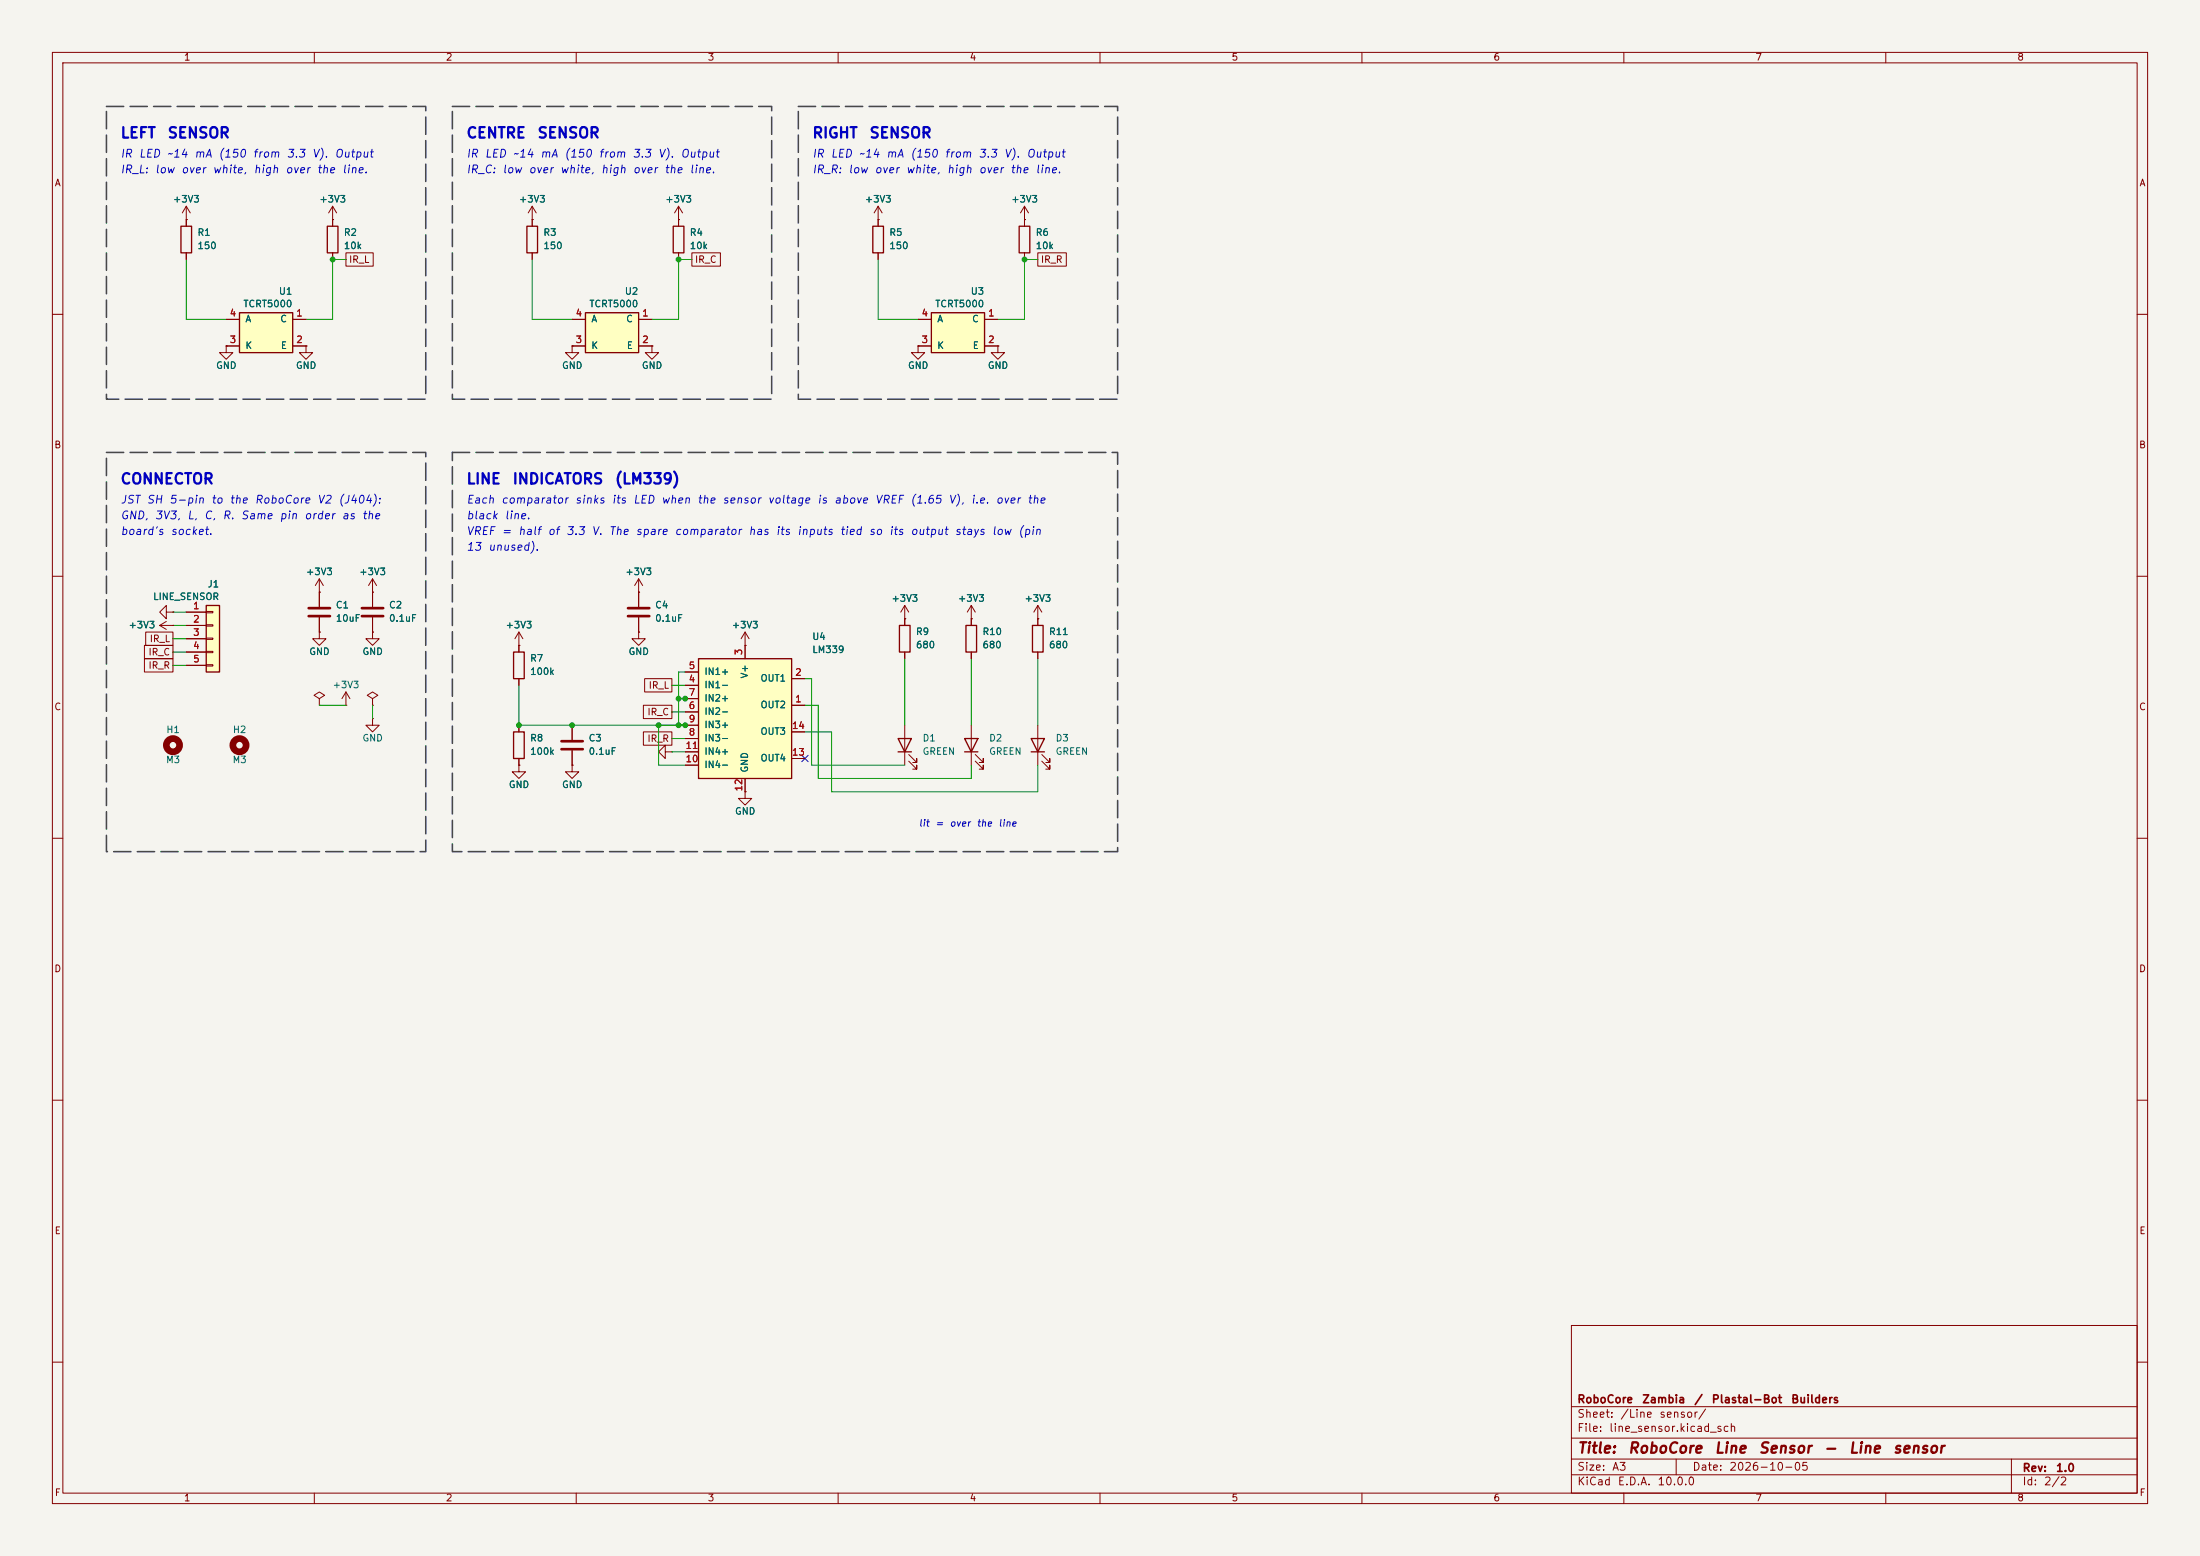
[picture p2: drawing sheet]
<svg xmlns="http://www.w3.org/2000/svg" width="420mm" height="297mm" viewBox="0 0 420 297" stroke-linecap="round" stroke-linejoin="round" font-family="sans-serif">
<path d="M0 0h420v297h-420z" fill="#f5f4ef" stroke="#f5f4ef" stroke-width=".19"/>
<g fill="none" stroke="#840000" stroke-width=".19">
<path d="M10 10h400v277h-400zM12 12h396v273h-396zM60 10v2M110 10v2M160 10v2M210 10v2M260 10v2M310 10v2M360 10v2M10 60h2M408 60h2M10 110h2"/>
<path d="M408 110h2M10 160h2M408 160h2M10 210h2M408 210h2M300 253h108v32h-108zM10 260h2M300 278.5h108M300 274.5h108M300 268.5h108M320 278.5v3M384 278.5v6.5"/>
<path d="M408 260h2M60 285v2M110 285v2M160 285v2M210 285v2M260 285v2M300 281.5h108M310 285v2M360 285v2"/>
</g>
<path d="M45.7 59.7h10.2v7.6h-10.2z" fill="#ffffc2"/>
<path d="M34.5 43.2h2.1v5.1h-2.1zM45.7 59.7h10.2v7.6h-10.2zM62.5 43.2h2v5.1h-2zM98 139.7h2.1v5.1h-2.1zM98 124.5h2.1v5h-2.1z" fill="none" stroke="#840000" stroke-width=".25"/>
<g fill="none" stroke="#840000" stroke-width=".19">
<path d="M35.6 39.4l-.8 1.2M35.6 39.4l.7 1.2M35.6 39.4v3.8M63.5 39.4v3.8M63.5 39.4l-.8 1.2M63.5 39.4l.8 1.2M35.6 41.9h.1M35.6 48.3v1.2M63.5 41.9h.1M63.5 48.3v1.2M43.2 66v1.3h1.2l-1.2 1.3-1.3-1.3h1.3M43.2 66h.1"/>
<path d="M43.2 61h2.5M43.2 66h2.5M55.9 61h2.5M55.9 66h2.5M58.4 66v1.3h1.3l-1.3 1.3-1.3-1.3h1.3M58.4 66h.1M109.2 66v1.3h1.3l-1.3 1.3-1.3-1.3h1.3M109.2 66h.1M124.5 66v1.3h1.2l-1.2 1.3-1.3-1.3h1.3M124.5 66h.1M31.7 116.8v-1.2l-1.2 1.2 1.2 1.3v-1.3h1.3M33 116.8h.1"/>
<path d="M71.1 137.2v1.2h1.3l-1.3 1.3-1.3-1.3h1.3M71.1 137.2h.1M99.1 123.2h.1M99.1 120.7v3.8M99.1 129.5v1.3M99.1 138.4v1.3M99.1 120.7l-.8 1.2M99.1 120.7l.7 1.2M109.2 138.4v2.8M99.1 146.1v1.2h1.2l-1.2 1.3-1.3-1.3h1.3M99.1 146.1h.1M99.1 144.8v1.3"/>
<path d="M109.2 146.1v1.2h1.3l-1.3 1.3-1.3-1.3h1.3M109.2 146.1h.1M109.2 143.3v2.8M127 143.5v-1.3l-1.3 1.3 1.3 1.3v-1.3h1.3M128.3 143.5h.1"/>
</g>
<path d="M107.2 141.5h4.1M107.2 143h4.1" fill="none" stroke="#840000" stroke-width=".51"/>
<circle cx="45.7" cy="142.2" r="1.27" fill="none" stroke="#840000" stroke-width="1.3"/>
<path d="M39.4 115.6h2.5v12.7h-2.5z" fill="#ffffc2"/>
<path d="M39.4 115.6h2.5v12.7h-2.5z" fill="none" stroke="#840000" stroke-width=".25"/>
<g fill="none" stroke="#840000" stroke-width=".19">
<path d="M35.6 116.8h3.8M35.6 119.4h3.8M39.4 116.7h1.2v.3h-1.2zM39.4 119.3h1.2v.2h-1.2zM61 113h.1M61 110.5v5.3M61 117.9v2.8M61 110.5l-.8 1.3M61 110.5l.7 1.3M71.1 113h.1M71.1 110.5v5.3M71.1 117.9v2.8"/>
<path d="M71.1 110.5l-.7 1.3M71.1 110.5l.8 1.3M121.9 113h.1M121.9 110.5l-.7 1.3M121.9 110.5l.8 1.3M121.9 110.5v5.3M121.9 117.9v2.8M35.6 121.9h3.8M35.6 124.5h3.8M35.6 127h3.8M39.4 121.8h1.2v.2h-1.2zM39.4 124.3h1.2v.3h-1.2z"/>
<path d="M39.4 126.9h1.2v.2h-1.2zM61 120.7v1.2h1.2l-1.2 1.3-1.3-1.3h1.3M61 120.7h.1M61 133.4l1-.7-1-.6-1.1 .6 1.1 .7v1.2M61 134.6h.1M66 134.6h.1M66 132.1l-.7 1.3M66 132.1l.8 1.3M66 132.1v2.5M71.1 120.7v1.2h1.3l-1.3 1.3-1.3-1.3h1.3M71.1 120.7h.1M71.1 133.4l1-.7-1-.6-1 .6 1 .7v1.2"/>
<path d="M71.1 134.6h.1M121.9 120.7v1.2h1.3l-1.3 1.3-1.3-1.3h1.3M121.9 120.7h.1"/>
</g>
<path d="M58.9 116.1h4.1M58.9 117.6h4.1M69.1 116.1h4.1M69.1 117.6h4.1M119.9 116.1h4.1M119.9 117.6h4.1" fill="none" stroke="#840000" stroke-width=".51"/>
<circle cx="33" cy="142.2" r="1.27" fill="none" stroke="#840000" stroke-width="1.3"/>
<path d="M111.8 59.7h10.1v7.6h-10.1z" fill="#ffffc2"/>
<g fill="none" stroke="#840000" stroke-width=".25">
<path d="M100.6 43.2h2v5.1h-2zM111.8 59.7h10.1v7.6h-10.1zM128.5 43.2h2.1v5.1h-2.1zM166.6 43.2h2.1v5.1h-2.1zM194.6 43.2h2v5.1h-2zM171.7 119.4h2v5.1h-2zM184.4 119.4h2v5.1h-2zM197.1 119.4h2v5.1h-2zM171.4 141h2.6l-1.3 2.5zM171.4 143.5h2.6M184.1 141h2.6l-1.3 2.5zM184.1 143.5h2.6"/>
<path d="M196.8 141h2.6l-1.3 2.5zM196.8 143.5h2.6"/>
</g>
<g fill="none" stroke="#840000" stroke-width=".19">
<path d="M101.6 39.4v3.8M101.6 39.4l-.8 1.2M101.6 39.4l.8 1.2M129.5 39.4l-.7 1.2M129.5 39.4l.8 1.2M129.5 39.4v3.8M167.6 39.4l-.7 1.2M167.6 39.4l.8 1.2M167.6 39.4v3.8M195.6 39.4v3.8M195.6 39.4l-.8 1.2M195.6 39.4l.7 1.2"/>
<path d="M101.6 41.9h.1M101.6 48.3v1.2M129.5 41.9h.1M129.5 48.3v1.2M167.6 41.9h.1M167.6 48.3v1.2M195.6 41.9h.1M195.6 48.3v1.2M109.2 61h2.6M109.2 66h2.6M121.9 61h2.6M121.9 66h2.6"/>
<path d="M175.3 66v1.3h1.2l-1.2 1.3-1.3-1.3h1.3M175.3 66h.1M190.5 66v1.3h1.3l-1.3 1.3-1.3-1.3h1.3M190.5 66h.1M30.5 119.4l1.2 .7M30.5 119.4h2.5M31.7 118.6l-1.2 .8M33 119.4h.1M172.7 118.1h.1M172.7 115.6l-.7 1.2M172.7 115.6l.8 1.2M172.7 115.6v3.8"/>
<path d="M185.4 118.1h.1M185.4 115.6v3.8M185.4 115.6l-.7 1.2M185.4 115.6l.8 1.2M198.1 118.1h.1M198.1 115.6v3.8M198.1 115.6l-.7 1.2M198.1 115.6l.8 1.2M142.2 123.2h.1M142.2 120.7l-.7 1.2M142.2 120.7l.8 1.2M142.2 120.7v2.5"/>
<path d="M172.7 124.5v1.2M172.7 138.4v7.7M185.4 124.5v1.2M185.4 138.4v7.7M198.1 124.5v1.2M198.1 138.4v7.7M142.2 151.1v1.3h1.3l-1.3 1.3-1.2-1.3h1.2M142.2 151.1h.1M173.5 145.3l1.5 1.5v-.7v.7h-.8M173.5 144l1.5 1.5v-.7v.7h-.8M186.2 145.3l1.5 1.5v-.7v.7h-.8M186.2 144l1.5 1.5v-.7v.7h-.8"/>
<path d="M198.9 145.3l1.5 1.5v-.7v.7h-.8M198.9 144l1.5 1.5v-.7v.7h-.8"/>
</g>
<path d="M177.8 59.7h10.2v7.6h-10.2z" fill="#ffffc2"/>
<path d="M177.8 59.7h10.2v7.6h-10.2z" fill="none" stroke="#840000" stroke-width=".25"/>
<path d="M175.3 61h2.5M175.3 66h2.5M188 61h2.5M188 66h2.5" fill="none" stroke="#840000" stroke-width=".19"/>
<path d="M133.3 125.7h17.8v22.9h-17.8z" fill="#ffffc2"/>
<path d="M133.3 125.7h17.8v22.9h-17.8z" fill="none" stroke="#840000" stroke-width=".25"/>
<g fill="none" stroke="#840000" stroke-width=".19">
<path d="M35.6 41.9h.1M35.6 41.9v1.3M35.6 48.3v1.2M63.5 41.9h.1M63.5 41.9v1.3M63.5 48.3v1.2M66 48.3h5.2v2.5h-5.2zM101.6 41.9h.1M101.6 41.9v1.3M101.6 48.3v1.2M129.5 41.9h.1M129.5 41.9v1.3"/>
<path d="M129.5 48.3v1.2M132.1 48.3h5.4v2.5h-5.4zM167.6 41.9h.1M167.6 41.9v1.3M167.6 48.3v1.2M195.6 41.9h.1M195.6 41.9v1.3M195.6 48.3v1.2M198.1 48.3h5.5v2.5h-5.5zM43.2 66h.1M43.2 61h2.5M43.2 66h2.5"/>
<path d="M55.9 61h2.5M55.9 66h2.5M58.4 66h.1M109.2 66h.1M109.2 61h2.6M109.2 66h2.6M121.9 61h2.6M121.9 66h2.6M124.5 66h.1M175.3 66h.1M175.3 61h2.5M175.3 66h2.5"/>
<path d="M188 61h2.5M188 66h2.5M190.5 66h.1M33 119.4h.1M33 116.8h.1M35.6 116.8h3.8M35.6 119.4h3.8M61 113h.1M61 113v2.8M61 117.9v2.8M71.1 113h.1M71.1 113v2.8"/>
<path d="M71.1 117.9v2.8M121.9 113h.1M121.9 113v2.8M121.9 117.9v2.8M172.7 118.1h.1M172.7 118.1v1.3M185.4 118.1h.1M185.4 118.1v1.3M198.1 118.1h.1M198.1 118.1v1.3M27.6 123.2h5.4v2.5h-5.4zM27.6 125.7h5.4v2.6h-5.4z"/>
<path d="M27.8 120.6h5.2v2.6h-5.2zM35.6 121.9h3.8M35.6 124.5h3.8M35.6 127h3.8M61 120.7h.1M71.1 120.7h.1M99.1 123.2h.1M99.1 123.2v1.3M99.1 129.5v1.3M99.1 138.4v1.3M109.2 138.4v2.8M121.9 120.7h.1"/>
<path d="M122.8 134.6h5.5v2.6h-5.5zM122.8 139.7h5.5v2.5h-5.5zM123.1 129.5h5.2v2.6h-5.2zM130.8 130.8h2.5M130.8 128.3h2.5M130.8 135.9h2.5M130.8 133.4h2.5M130.8 138.4h2.5M142.2 123.2h.1M142.2 123.2v2.5M151.1 134.6h2.6M151.1 129.5h2.6"/>
<path d="M151.1 139.7h2.6M172.7 124.5v1.2M185.4 124.5v1.2M198.1 124.5v1.2M99.1 146.1h.1M99.1 144.8v1.3M109.2 146.1h.1M109.2 143.3v2.8M130.8 141h2.5M130.8 146.1h2.5M130.8 143.5h2.5M142.2 151.1h.1"/>
<path d="M142.2 148.6v2.5M151.1 144.8h2.6"/>
</g>
<g fill="none" stroke="#009600" stroke-width=".19">
<path d="M35.6 49.5v11.5h7.6M66 49.5h-2.5v11.5h-5.1M101.6 49.5v11.5h7.6M132.1 49.5h-2.6v11.5h-5M167.6 49.5v11.5h7.7M198.1 49.5h-2.5v11.5h-5.1M33 116.8h2.6M33 119.4h2.6M33 127h2.6M33 124.5h2.6M33 121.9h2.6M61 134.6h5"/>
<path d="M71.1 134.6v2.6M99.1 130.8v7.6h31.7M125.7 138.4v7.7h5.1M128.3 135.9h2.5M128.3 130.8h2.5M129.5 133.4h1.3M130.8 128.3h-1.3v10.1M153.7 139.7h5v11.4h39.4v-5M153.7 129.5h1.2v16.6h17.8M153.7 134.6h2.5v14h29.2v-2.5M172.7 125.7v12.7M185.4 125.7v12.7"/>
<path d="M198.1 125.7v12.7M128.3 143.5h2.5M128.3 141h2.5"/>
</g>
<path d="M153.1 144.2l1.2 1.2M154.3 144.2l-1.2 1.2" fill="none" stroke="#000084" stroke-width=".19"/>
<path d="M20.3 20.3h61v55.9h-61zM86.4 20.3h60.9v55.9h-60.9zM152.4 20.3h61v55.9h-61zM20.3 86.4h61v76.2h-61zM86.4 86.4h127v76.2h-127z" fill="none" stroke="#484848" stroke-width=".3" stroke-dasharray="3.3 1.2"/>
<g fill="#009600" stroke="#009600" stroke-width=".19">
<circle cx="109.2" cy="138.4" r=".46"/>
<circle cx="99.1" cy="138.4" r=".46"/>
<circle cx="130.8" cy="133.4" r=".46"/>
<circle cx="130.8" cy="138.4" r=".46"/>
<circle cx="129.5" cy="138.4" r=".46"/>
<circle cx="125.7" cy="138.4" r=".46"/>
<circle cx="129.5" cy="133.4" r=".46"/>
<circle cx="129.5" cy="49.5" r=".46"/>
<circle cx="195.6" cy="49.5" r=".46"/>
<circle cx="63.5" cy="49.5" r=".46"/>
</g>
<g font-size="2" fill="#0000c2">
<text x="22.9" y="26.9">LEFT</text>
<text x="31.9" y="26.9">SENSOR</text>
<text x="88.9" y="26.9">CENTRE</text>
<text x="102.5" y="26.9">SENSOR</text>
<text x="154.9" y="26.9">RIGHT</text>
<text x="165.8" y="26.9">SENSOR</text>
<text x="22.9" y="92.9">CONNECTOR</text>
<text x="88.9" y="92.9">LINE</text>
<text x="97.7" y="92.9">INDICATORS</text>
<text x="117.3" y="92.9">(LM339)</text>
</g>
<g font-size="2" fill="#840000">
<text x="301" y="277.9">Title:</text>
<text x="310.6" y="277.9">RoboCore</text>
<text x="327.2" y="277.9">Line</text>
<text x="335.6" y="277.9">Sensor</text>
<text x="348" y="277.9">-</text>
<text x="352.8" y="277.9">Line</text>
<text x="361.2" y="277.9">sensor</text>
</g>
<g font-size="1.5" fill="#0000c2">
<text x="22.9" y="30.4">IR</text>
<text x="22.9" y="33.4">IR_L:</text>
<text x="26.4" y="30.4">LED</text>
<text x="29.4" y="33.4">low</text>
<text x="31.7" y="30.4">~14</text>
<text x="34.5" y="33.4">over</text>
<text x="37" y="30.4">mA</text>
<text x="40.5" y="33.4">white,</text>
<text x="41.6" y="30.4">(150</text>
<text x="48.1" y="30.4">from</text>
<text x="48.3" y="33.4">high</text>
<text x="54.4" y="33.4">over</text>
<text x="54.6" y="30.4">3.3</text>
<text x="59.5" y="30.4">V).</text>
<text x="60.4" y="33.4">the</text>
<text x="63.8" y="30.4">Output</text>
<text x="65.2" y="33.4">line.</text>
<text x="88.9" y="30.4">IR</text>
<text x="88.9" y="33.4">IR_C:</text>
<text x="92.4" y="30.4">LED</text>
<text x="95.8" y="33.4">low</text>
<text x="97.8" y="30.4">~14</text>
<text x="100.8" y="33.4">over</text>
<text x="103" y="30.4">mA</text>
<text x="106.8" y="33.4">white,</text>
<text x="107.6" y="30.4">(150</text>
<text x="114.2" y="30.4">from</text>
<text x="114.6" y="33.4">high</text>
<text x="120.6" y="30.4">3.3</text>
<text x="120.7" y="33.4">over</text>
<text x="125.5" y="30.4">V).</text>
<text x="126.7" y="33.4">the</text>
<text x="129.8" y="30.4">Output</text>
<text x="131.5" y="33.4">line.</text>
<text x="154.9" y="30.4">IR</text>
<text x="154.9" y="33.4">IR_R:</text>
<text x="158.5" y="30.4">LED</text>
<text x="161.8" y="33.4">low</text>
<text x="163.8" y="30.4">~14</text>
<text x="166.8" y="33.4">over</text>
<text x="169.1" y="30.4">mA</text>
<text x="172.8" y="33.4">white,</text>
<text x="173.6" y="30.4">(150</text>
<text x="180.2" y="30.4">from</text>
<text x="180.6" y="33.4">high</text>
<text x="186.7" y="30.4">3.3</text>
<text x="186.7" y="33.4">over</text>
<text x="191.5" y="30.4">V).</text>
<text x="192.7" y="33.4">the</text>
<text x="195.8" y="30.4">Output</text>
<text x="197.5" y="33.4">line.</text>
<text x="22.9" y="96.5">JST</text>
<text x="22.9" y="99.5">GND,</text>
<text x="27.9" y="96.5">SH</text>
<text x="29.4" y="99.5">3V3,</text>
<text x="32.2" y="96.5">5-pin</text>
<text x="35.6" y="99.5">L,</text>
<text x="38.8" y="99.5">C,</text>
<text x="40.2" y="96.5">to</text>
<text x="42.3" y="99.5">R.</text>
<text x="43.7" y="96.5">the</text>
<text x="45.9" y="99.5">Same</text>
<text x="48.5" y="96.5">RoboCore</text>
<text x="53.2" y="99.5">pin</text>
<text x="58" y="99.5">order</text>
<text x="60.4" y="96.5">V2</text>
<text x="64.5" y="96.5">(J404):</text>
<text x="65.1" y="99.5">as</text>
<text x="69" y="99.5">the</text>
<text x="88.9" y="96.5">Each</text>
<text x="88.9" y="99.5">black</text>
<text x="95.6" y="96.5">comparator</text>
<text x="96.2" y="99.5">line.</text>
<text x="109.6" y="96.5">sinks</text>
<text x="116.7" y="96.5">its</text>
<text x="120.7" y="96.5">LED</text>
<text x="126.1" y="96.5">when</text>
<text x="133" y="96.5">the</text>
<text x="137.8" y="96.5">sensor</text>
<text x="146.4" y="96.5">voltage</text>
<text x="155.9" y="96.5">is</text>
<text x="159.1" y="96.5">above</text>
<text x="166.9" y="96.5">VREF</text>
<text x="173.6" y="96.5">(1.65</text>
<text x="180.9" y="96.5">V),</text>
<text x="185.2" y="96.5">i.e.</text>
<text x="190" y="96.5">over</text>
<text x="196" y="96.5">the</text>
<text x="22.9" y="102.5">board's</text>
<text x="32.4" y="102.5">socket.</text>
<text x="88.9" y="102.5">VREF</text>
<text x="88.9" y="105.5">13</text>
<text x="93.1" y="105.5">unused).</text>
<text x="95.6" y="102.5">=</text>
<text x="98.8" y="102.5">half</text>
<text x="104.4" y="102.5">of</text>
<text x="108" y="102.5">3.3</text>
<text x="112.8" y="102.5">V.</text>
<text x="116.1" y="102.5">The</text>
<text x="121.2" y="102.5">spare</text>
<text x="128.7" y="102.5">comparator</text>
<text x="142.7" y="102.5">has</text>
<text x="148" y="102.5">its</text>
<text x="152.1" y="102.5">inputs</text>
<text x="160.2" y="102.5">tied</text>
<text x="165.7" y="102.5">so</text>
<text x="169.6" y="102.5">its</text>
<text x="173.7" y="102.5">output</text>
<text x="182.1" y="102.5">stays</text>
<text x="189.2" y="102.5">low</text>
<text x="194.2" y="102.5">(pin</text>
</g>
<g font-size="1.5" fill="#840000">
<text x="301" y="268.2">RoboCore</text>
<text x="313.4" y="268.2">Zambia</text>
<text x="323.3" y="268.2">/</text>
<text x="326.6" y="268.2">Plastal-Bot</text>
<text x="341.8" y="268.2">Builders</text>
<text x="301" y="273.7">File:</text>
<text x="301" y="271">Sheet:</text>
<text x="307.1" y="273.7">line_sensor.kicad_sch</text>
<text x="309.2" y="271">/Line</text>
<text x="316.7" y="271">sensor/</text>
<text x="301" y="281.1">Size:</text>
<text x="307.6" y="281.1">A3</text>
<text x="323" y="281.1">Date:</text>
<text x="330" y="281.1">2026-10-05</text>
<text x="386" y="281.3">Rev:</text>
<text x="392.4" y="281.3">1.0</text>
<text x="301" y="283.9">KiCad</text>
<text x="308.7" y="283.9">E.D.A.</text>
<text x="316.3" y="283.9">10.0.0</text>
<text x="386" y="283.9">Id:</text>
<text x="390.1" y="283.9">2/2</text>
</g>
<g font-size="1.3" fill="#840000">
<text x="35" y="11.9">1</text>
<text x="85" y="11.9">2</text>
<text x="135" y="11.9">3</text>
<text x="185" y="11.9">4</text>
<text x="235" y="11.9">5</text>
<text x="285" y="11.9">6</text>
<text x="335" y="11.9">7</text>
<text x="385" y="11.9">8</text>
<text x="10.3" y="35.9">A</text>
<text x="408.3" y="35.9">A</text>
<text x="66.5" y="50.5">IR_L</text>
<text x="132.6" y="50.5">IR_C</text>
<text x="198.6" y="50.5">IR_R</text>
<text x="10.3" y="85.9">B</text>
<text x="408.2" y="85.9">B</text>
<text x="28.2" y="125.4">IR_C</text>
<text x="28.5" y="122.9">IR_L</text>
<text x="28.2" y="128">IR_R</text>
<text x="123.7" y="131.8">IR_L</text>
<text x="10.3" y="135.9">C</text>
<text x="123.5" y="136.8">IR_C</text>
<text x="408.2" y="135.9">C</text>
<text x="123.5" y="141.9">IR_R</text>
<text x="10.3" y="185.9">D</text>
<text x="408.2" y="185.9">D</text>
<text x="10.3" y="235.9">E</text>
<text x="408.3" y="235.9">E</text>
<text x="10.3" y="285.9">F</text>
<text x="35" y="286.9">1</text>
<text x="85" y="286.9">2</text>
<text x="135" y="286.9">3</text>
<text x="185" y="286.9">4</text>
<text x="235" y="286.9">5</text>
<text x="285" y="286.9">6</text>
<text x="335" y="286.9">7</text>
<text x="385" y="286.9">8</text>
<text x="408.3" y="285.9">F</text>
</g>
<g font-size="1.3" fill="#006464">
<text x="32.9" y="39">+3V3</text>
<text x="60.9" y="39">+3V3</text>
<text x="99" y="39">+3V3</text>
<text x="126.9" y="39">+3V3</text>
<text x="165" y="39">+3V3</text>
<text x="192.9" y="39">+3V3</text>
<text x="37.6" y="45.3">R1</text>
<text x="37.6" y="47.9">150</text>
<text x="65.5" y="45.3">R2</text>
<text x="65.5" y="47.9">10k</text>
<text x="103.6" y="45.3">R3</text>
<text x="103.6" y="47.9">150</text>
<text x="131.6" y="45.3">R4</text>
<text x="131.6" y="47.9">10k</text>
<text x="169.7" y="45.3">R5</text>
<text x="169.7" y="47.9">150</text>
<text x="197.6" y="45.3">R6</text>
<text x="197.6" y="47.9">10k</text>
<text x="46.4" y="59">TCRT5000</text>
<text x="53.1" y="56.6">U1</text>
<text x="112.4" y="59">TCRT5000</text>
<text x="119.2" y="56.6">U2</text>
<text x="178.4" y="59">TCRT5000</text>
<text x="185.2" y="56.6">U3</text>
<text x="46.7" y="61.8">A</text>
<text x="53.4" y="61.8">C</text>
<text x="112.8" y="61.8">A</text>
<text x="119.4" y="61.8">C</text>
<text x="178.8" y="61.8">A</text>
<text x="185.5" y="61.8">C</text>
<text x="41.1" y="70.7">GND</text>
<text x="46.7" y="66.9">K</text>
<text x="53.5" y="66.9">E</text>
<text x="56.4" y="70.7">GND</text>
<text x="107.2" y="70.7">GND</text>
<text x="112.8" y="66.9">K</text>
<text x="119.6" y="66.9">E</text>
<text x="122.4" y="70.7">GND</text>
<text x="173.2" y="70.7">GND</text>
<text x="178.8" y="66.9">K</text>
<text x="185.6" y="66.9">E</text>
<text x="188.5" y="70.7">GND</text>
<text x="39.5" y="112.4">J1</text>
<text x="58.3" y="110.1">+3V3</text>
<text x="68.5" y="110.1">+3V3</text>
<text x="119.3" y="110.1">+3V3</text>
<text x="29.1" y="114.8">LINE_SENSOR</text>
<text x="64" y="116.4">C1</text>
<text x="64" y="119">10uF</text>
<text x="74.2" y="116.4">C2</text>
<text x="74.2" y="119">0.1uF</text>
<text x="125" y="116.4">C4</text>
<text x="125" y="119">0.1uF</text>
<text x="170.1" y="115.2">+3V3</text>
<text x="182.8" y="115.2">+3V3</text>
<text x="195.5" y="115.2">+3V3</text>
<text x="24.4" y="120.2">+3V3</text>
<text x="58.9" y="125.3">GND</text>
<text x="69.1" y="125.3">GND</text>
<text x="96.4" y="120.2">+3V3</text>
<text x="119.9" y="125.3">GND</text>
<text x="139.6" y="120.2">+3V3</text>
<text x="154.9" y="122.5">U4</text>
<text x="154.9" y="125">LM339</text>
<text x="174.7" y="121.5">R9</text>
<text x="174.7" y="124.1">680</text>
<text x="187.4" y="124.1">680</text>
<text x="187.4" y="121.5">R10</text>
<text x="200.1" y="124.1">680</text>
<text x="200.1" y="121.5">R11</text>
<text x="63.4" y="131.7">+3V3</text>
<text x="101.1" y="126.6">R7</text>
<text x="101.1" y="129.1">100k</text>
<text x="134.4" y="131.7">IN1-</text>
<text x="134.4" y="129.1">IN1+</text>
<text x="143.1" y="129.6" transform="rotate(-90 143.1 129.6)">V+</text>
<text x="145.1" y="130.4">OUT1</text>
<text x="134.4" y="136.8">IN2-</text>
<text x="134.4" y="134.2">IN2+</text>
<text x="145.1" y="135.5">OUT2</text>
<text x="31.6" y="140.2">H1</text>
<text x="44.3" y="140.2">H2</text>
<text x="69.1" y="141.8">GND</text>
<text x="101.1" y="141.8">R8</text>
<text x="112.3" y="141.8">C3</text>
<text x="134.4" y="141.8">IN3-</text>
<text x="134.4" y="139.3">IN3+</text>
<text x="145.1" y="140.6">OUT3</text>
<text x="176" y="141.8">D1</text>
<text x="188.7" y="141.8">D2</text>
<text x="201.4" y="141.8">D3</text>
<text x="31.6" y="146">M3</text>
<text x="44.3" y="146">M3</text>
<text x="101.1" y="144.4">100k</text>
<text x="112.3" y="144.4">0.1uF</text>
<text x="134.4" y="146.9">IN4-</text>
<text x="134.4" y="144.4">IN4+</text>
<text x="143.1" y="147.6" transform="rotate(-90 143.1 147.6)">GND</text>
<text x="145.1" y="145.6">OUT4</text>
<text x="176" y="144.4">GREEN</text>
<text x="188.7" y="144.4">GREEN</text>
<text x="201.4" y="144.4">GREEN</text>
<text x="97" y="150.7">GND</text>
<text x="107.2" y="150.7">GND</text>
<text x="140.2" y="155.8">GND</text>
</g>
<g font-size="1.3" fill="#a90000">
<text x="43.7" y="65.8">3</text>
<text x="43.7" y="60.7">4</text>
<text x="56.4" y="60.7">1</text>
<text x="56.4" y="65.8">2</text>
<text x="109.8" y="65.8">3</text>
<text x="109.8" y="60.7">4</text>
<text x="122.5" y="60.7">1</text>
<text x="122.5" y="65.8">2</text>
<text x="175.8" y="65.8">3</text>
<text x="175.8" y="60.7">4</text>
<text x="188.5" y="60.7">1</text>
<text x="188.5" y="65.8">2</text>
<text x="36.8" y="116.6">1</text>
<text x="36.8" y="119.1">2</text>
<text x="36.8" y="121.7">3</text>
<text x="36.8" y="124.2">4</text>
<text x="142" y="125.2" transform="rotate(-90 142 125.2)">3</text>
<text x="36.8" y="126.7">5</text>
<text x="131.4" y="130.6">4</text>
<text x="131.4" y="128">5</text>
<text x="151.7" y="129.3">2</text>
<text x="131.4" y="135.6">6</text>
<text x="131.4" y="133.1">7</text>
<text x="151.7" y="134.4">1</text>
<text x="130.8" y="143.3">11</text>
<text x="131.4" y="140.7">8</text>
<text x="131.4" y="138.2">9</text>
<text x="151.1" y="139.4">14</text>
<text x="130.8" y="145.8">10</text>
<text x="151.1" y="144.5">13</text>
<text x="142" y="151.2" transform="rotate(-90 142 151.2)">12</text>
</g>
<g font-size="1.3" fill="#0000c2">
<text x="175.3" y="158.1">lit</text>
<text x="178.4" y="158.1">=</text>
<text x="181.2" y="158.1">over</text>
<text x="186.3" y="158.1">the</text>
<text x="190.5" y="158.1">line</text>
</g>
</svg>
